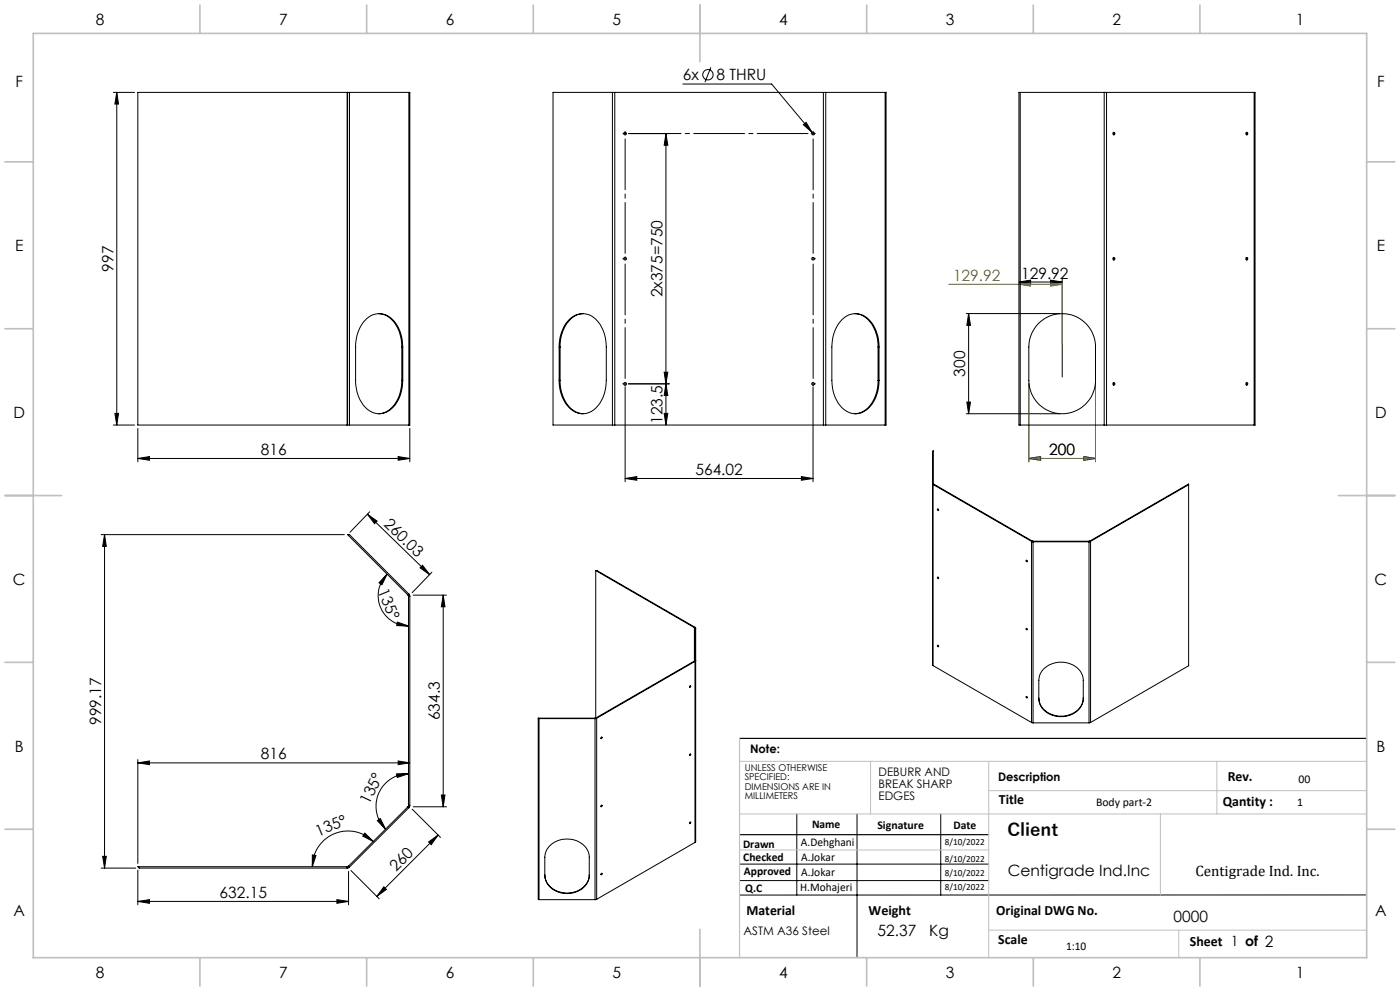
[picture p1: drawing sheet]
<svg xmlns="http://www.w3.org/2000/svg" width="420mm" height="297mm" viewBox="0 0 420 297" stroke-linecap="round" stroke-linejoin="round" font-family="sans-serif">
<g fill="none" stroke="#000" stroke-width=".3">
<path d="M34 27.7h6.4M35 27.7v99.7M35 27.7l.6 3.5h-1.1zM187.5 39.8v.5M204.9 25.2h26.6l12.2 14.5M213.3 20.2l-1.8 4.4M241 37.4l.8-.7 1.9 3zM243.7 39.7l.5 .7M187.3 40h.5M188.5 40h12.3M199.8 40v87.4M199.8 40l.5 3.5h-1.1z"/>
<path d="M289.9 94h28.1M290.6 94v30M290.6 94l.5 3.5h-1zM305.7 84.5l3.5-.5v1.1zM305.7 84.5h13M315.2 84l3.5 .5-3.5 .6zM318.7 83.5v29.5M187.5 116v28.4M188.5 115h12.3M199.2 111.5h1.1l-.5 3.5zM199.8 115l.5 3.5h-1.1zM243.9 116v28.4"/>
<path d="M308.6 115v23.4M328.6 115v23.4M34 127.4h6.4M34.5 123.9h1.1l-.6 3.5zM41.3 137.4l3.5-.6v1.1zM41.3 128.4v10M41.3 137.4h81.6M119.5 136.8l3.4 .6-3.4 .5zM122.9 128.4v10M199.2 123.9h1.1l-.5 3.5zM289.9 124h28.1M290.1 120.5h1l-.5 3.5z"/>
<path d="M308.6 137.4l3.6-.6v1.1zM308.6 137.4h20M325.2 136.8l3.4 .6-3.4 .5zM110.2 154.1l2.9 2.1-.7 .7zM110.2 154.1l18.7 18.1M110.9 153.4l-5.9 6.1M187.5 143.4l3.5-.6v1.1zM187.5 143.4h56.4M240.4 142.8l3.5 .6-3.5 .5zM30.3 160.2h73M31.4 160.2v100M31.4 160.2l.5 3.6h-1.1z"/>
<path d="M116.1 172.1l-1.5 3.2-.9-.6zM116.1 172.1a9.1 9.1 0 0 0-1.9 9.9 9.1 9.1 0 0 0 8.4 5.6M124 178.4h9.9M126.8 169.4l2.1 2.8-2.9-2zM129.6 171.5l-6 6.1M133 178.4l.5 3.5h-1.1zM133 178.4v63.4M119.2 186.4l3.4 1.2-3.6-.1zM41.3 228.6l3.5-.5v1.1zM41.3 227.6v31.2M41.3 228.6h81.6M119 231.9h3.6l-3.4 1.1z"/>
<path d="M119.5 228.1l3.4 .5-3.4 .6zM122.6 231.9a9.7 9.7 0 0 0-9.1 6 9.7 9.7 0 0 0 2.2 10.6M132.4 238.3h1.1l-.5 3.5zM30.8 256.6h1.1l-.5 3.6zM93.7 256.2l1.1 .2-1.1 3.3zM109.5 249.7l2.5 2.5-3.2-1.6zM112 252.2a10.7 10.7 0 0 0-11.7-2.3 10.7 10.7 0 0 0-6.6 9.8M113.2 246l.9-.7 1.6 3.2zM123.6 242.5l8.6 8.5M124 241.8h9.9M128.6 252.3l2.8-2-2 2.8zM131.4 250.3l-18.3 18.3"/>
<path d="M221.9 259h74.7M239 243.9v24.3M257.1 243.9v43.1M282.2 243.9v24.3M30.3 260.2h10.4M41.3 270.2l3.5-.6v1.1zM41.3 260.8v10.4M41.3 270.2h63.3M101.1 269.6l3.5 .6-3.5 .5zM104.6 261.2v10M105.3 260.9l8.5 8.5M115.1 265.8l.8 .8-2.8 2z"/>
<path d="M221.9 263.9h74.7M410 268.2h-188.1"/>
<circle cx="212.4" cy="22.4" r="1.56"/>
</g>
<path d="M243.7 77.5h.5M243.9 77.3v.5M284.6 85.2h34.1M305.7 85.2l3.5-.5v1.1zM315.2 84.7l3.5 .5-3.5 .6zM318.7 84.2v18.8M308.6 115v23.4M328.6 114.8v23.6M308.6 137.4l3.6-.6v1.1zM308.6 137.4h20M325.2 136.8l3.4 .6-3.4 .5z" fill="none" stroke="#808000" stroke-width=".3"/>
<g fill="none" stroke="#000" stroke-width=".3" stroke-dasharray="15.2 1.3 1.3 1.3">
<path d="M187.5 39.5v-.1M243.9 39.5v-.1M187 40h-.1M243.9 40v-.2M243.9 40h-.2M243.9 40v.3M243.9 40h.3M244.4 40h.2M187 77.5h-.1M187.5 77.5v-.2M187.5 77.5h-.2M187.5 77.5v.3"/>
<path d="M187.5 77.5h.3M243.9 77.5v-.2M243.9 77.5h-.2M243.9 77.5v.3M243.9 77.5h.3M244.4 77.5h.2M187 115h-.1M187.5 115v-.2M187.5 115h-.2M187.5 115v.3M187.5 115h.3M187.5 115.5v.2"/>
<path d="M243.9 115v-.2M243.9 115h-.2M243.9 115v.3M243.9 115h.3M243.9 115.5v.2M244.4 115h.2"/>
</g>
<path d="M188 40h55.4" fill="none" stroke="#000" stroke-width=".3" stroke-dasharray="15.2 1.3 1.3 1.3" stroke-dashoffset="-1"/>
<path d="M187.5 77v-36.5M243.9 77v-36.5M187.5 114.5v-36.5M243.9 114.5v-36.5" fill="none" stroke="#000" stroke-width=".3" stroke-dasharray="15.2 1.3 1.3 1.3" stroke-dashoffset="-1.1"/>
<g fill="none" stroke="#808000" stroke-width=".3" stroke-dasharray="15.2 1.3 1.3 1.3">
<path d="M243.9 39.5v-.1M243.4 40h-.1M243.9 40v-.2M243.9 40h-.2M243.9 40v.3M243.9 40h.3M244.4 40h.2M187 77.5h-.1M187.5 77.5v-.2M187.5 77.5h-.2M187.5 77.5v.3M187.5 77.5h.3"/>
<path d="M187.5 77v-.1M244.4 77.5h.2M187 115h-.1M187.5 115v-.2M187.5 115h-.2M187.5 115v.3M187.5 115h.3M187.5 115.5v.2M243.9 115v-.2M243.9 115h-.2M243.9 115v.3M243.9 115h.3"/>
<path d="M243.9 115.5v.2M244.4 115h.2"/>
</g>
<path d="M221.9 221.3h188.1M221.9 250.2h74.7" fill="none" stroke="#000" stroke-width=".35"/>
<g fill="none" stroke="#c0c0c0" stroke-width=".3">
<path d="M122.7 178l.2 .7M221.9 228.2h188.1M261.2 228.2v15.7M296.6 228.2v58.8M296.6 237h113.4M365.1 228.2v15.7M104.8 259.9l-.2 .3h-.5M122.9 241.4v.4l-.2 .3M221.9 243.9h188.1M221.9 254.7h74.7M348.1 243.9v24.3M296.6 278.8h113.4"/>
<path d="M353.6 278.8v8.2"/>
</g>
<path d="M221.9 221.3v65.7" fill="none" stroke="#c0c0c0" stroke-width=".35"/>
<g fill="none" stroke="#c0c0c0" stroke-width=".5">
<path d="M10 10h400v277h-400zM60 1.5v8.5M110 1.5v8.5M160 1.5v8.5M210 1.5v17M260 1.5v8.5M310 1.5v8.5M360 1.5v8.5M1.5 48.5h8.5M410 48.5h8.5M1.5 98.5h8.5M410 98.5h8.5"/>
<path d="M1.5 148.5h17M401.5 148.5h17M1.5 198.5h8.5M410 198.5h8.5M1.5 248.5h8.5M410 248.5h8.5M210 278.5v17M60 287v8.5M110 287v8.5M160 287v8.5M260 287v8.5M310 287v8.5"/>
<path d="M360 287v8.5"/>
</g>
<g fill="#000">
<path d="M35 27.7l.6 3.5h-1.1zM34.5 123.9h1.1l-.6 3.5zM199.8 40l.5 3.5h-1.1zM199.2 111.5h1.1l-.5 3.5zM290.6 94l.5 3.5h-1zM290.1 120.5h1l-.5 3.5z"/>
<path d="M315.2 84l3.5 .5-3.5 .6zM305.7 84.5l3.5-.5v1.1z"/>
<path d="M308.6 137.4l3.6-.6v1.1zM325.2 136.8l3.4 .6-3.4 .5z"/>
<path d="M110.2 154.1l2.9 2.1-.7 .7zM126.8 169.4l2.1 2.8-2.9-2z"/>
<path d="M116.1 172.1l-1.5 3.2-.9-.6zM119.2 186.4l3.4 1.2-3.6-.1z"/>
<path d="M133 178.4l.5 3.5h-1.1zM132.4 238.3h1.1l-.5 3.5z"/>
<path d="M41.3 228.6l3.5-.5v1.1zM119.5 228.1l3.4 .5-3.4 .6zM41.3 137.4l3.5-.6v1.1zM119.5 136.8l3.4 .6-3.4 .5zM187.5 143.4l3.5-.6v1.1zM240.4 142.8l3.5 .6-3.5 .5zM241 37.4l2.7 2.3-1.9-3z"/>
<path d="M119 231.9h3.6l-3.4 1.1zM113.2 246l.9-.7 1.6 3.2z"/>
<path d="M109.5 249.7l2.5 2.5-3.2-1.6zM93.7 256.2l1.1 .2-1.1 3.3z"/>
<path d="M30.8 256.6h1.1l-.5 3.6zM31.4 160.2l.5 3.6h-1.1zM199.2 123.9h1.1l-.5 3.5zM199.8 115l.5 3.5h-1.1z"/>
<path d="M101.1 269.6l3.5 .6-3.5 .5zM41.3 270.2l3.5-.6v1.1z"/>
<path d="M115.1 265.8l.8 .8-2.8 2zM128.6 252.3l2.8-2-2 2.8z"/>
</g>
<g fill="#808000">
<path d="M305.7 85.2l3.5-.5v1.1zM315.2 84.7l3.5 .5-3.5 .6z"/>
<path d="M308.6 137.4l3.6-.6v1.1zM325.2 136.8l3.4 .6-3.4 .5z"/>
</g>
<g fill="none" stroke="#000" stroke-width=".3">
<path d="M104.1 27.7h.2M104.1 27.7v99.7M104.1 27.7h-62.8v99.7h62.8M104.3 27.7h18.4M104.3 27.7v99.7M104.8 27.7v99.7M122.7 27.7h.2v99.7h-.2M122.7 27.7v99.7M183.7 27.7h.7M183.7 27.7h-17.8v99.7h17.8M183.7 27.7v99.7M184.4 27.7h62.6"/>
<path d="M184.4 27.7v99.7M247 27.7h.7M247 27.7v99.7M247.7 27.7h17.8M247.7 27.7v99.7M265.5 27.7h.3v99.7h-.3M265.5 27.7v99.7M306.1 27.7v99.7M331.3 27.7h.7M331.3 27.7h-25.6v99.7h25.6M331.3 27.7v99.7M332 27.7h44.2"/>
<path d="M332 27.7v99.7M334 39.7v.7M373.9 39.7v.7M376.2 27.7h.3v99.7h-.3M376.2 27.7v99.7M334 77.2v.7M373.9 77.2v.7M113.6 94a8 8 0 0 1 6.6 7.1l.3 2.9M174.9 94a7.4 7.4 0 0 0-6.3 6l-.4 1.6-.2 2.4M256.5 94a7.4 7.4 0 0 1 6.3 6l.4 1.6 .2 2.4M311.5 97a10 10 0 0 1 10.9-2.3 10 10 0 0 1 6.2 9.3v10a10 10 0 0 1-10 10 10 10 0 0 1-10-10v-10a10.2 10.2 0 0 1 2.9-7zM120.5 114a10.1 10.1 0 0 1-5.2 9.6l-1.7 .4"/>
<path d="M120.5 114h.3M120.5 104h.3M120.5 104v10M120.8 104a10.1 10.1 0 0 0-5.2-9.7 6.1 6.1 0 0 0-7.5 3.6l-1 2.6-.4 2.3v11.2a10.1 10.1 0 0 0 5.2 9.6 6.1 6.1 0 0 0 7.5-3.6l1.1-3.1 .3-2.9M120.8 104v10M167.7 104a10.2 10.2 0 0 1 5.2-9.7 6.1 6.1 0 0 1 7.5 3.6 12.7 12.7 0 0 1 1.5 6.1v10a10.3 10.3 0 0 1-5.2 9.6 6.1 6.1 0 0 1-7.5-3.6l-1.2-3.1-.3-2.9M167.7 114h.3M167.7 104h.3M167.7 104v10M168 114a10.2 10.2 0 0 0 5.2 9.6l1.7 .4M168 104v10M263.4 114a10.2 10.2 0 0 1-5.2 9.6l-1.7 .4"/>
<path d="M263.4 114h.3M263.4 104h.3M263.4 104v10M263.7 104a10.2 10.2 0 0 0-5.2-9.7 6.1 6.1 0 0 0-7.5 3.6 12.7 12.7 0 0 0-1.4 6.1v10a10.3 10.3 0 0 0 5.2 9.6 6.1 6.1 0 0 0 7.5-3.6l1.1-3.1 .3-2.9M263.7 104v10M334 114.7v.7M373.9 114.7v.7M104.1 127.4h.2M104.3 127.4h18.4M183.7 127.4h.7M184.4 127.4h62.6M247 127.4h.7"/>
<path d="M247.7 127.4h17.8M331.3 127.4h.7M332 127.4h44.2M279.9 145.2v54.3M279.9 145.2l29.6 17M280 145h-.2l.1 .2M280 145v-9.9l-.2 .2v64l.1 .2M280 145l.1 .1M280.1 145.1l-.2 .1M280.1 145.1l29.5 17M281.4 152.6l.2 .3M356.6 145.3l-29.4 16.9"/>
<path d="M122.4 178.3l.2 .4M122.6 178.7v62.7M122.6 178.7h.3M122.7 178l.2 .7M122.7 178l-.3 .3M122.7 178l-17.9-17.8h-.5l18.1 18.1M122.9 178.7v62.7M178.7 171v44.2M178.7 171l29.6 17.1M178.7 171h.4l29.4 17M281.2 173h.3l.1 .4zM281.4 173l.2 .3"/>
<path d="M308 167.9l.2 .3M309.5 162.2h17.7M309.5 162.2v54.3M309.6 162.1l.3 .1M309.6 162.1l-.1 .1M309.9 162.2v54.4M309.9 162.2h16.8M326.7 162.2v54.4M327 162.1l-.3 .1M327 162.1l.2 .1M327 162.1l29.6-17v54.4l-29.4 17M327.2 162.2v54.3"/>
<path d="M208.3 188.1l.1 .2M208.3 198.1l-29.5 17.1M208.3 198.1l.2 .1M208.3 188.1v10M208.4 197.9h.3l-.2 .3M208.4 197.9l-.1 .2M208.4 188.3v9.6M208.4 188.3h.3M208.5 188l.2 .3M208.5 198.2l-29.5 17.1M208.5 198.2v54.3M208.5 188l-.2 .1"/>
<path d="M208.7 188.3v64l-.2 .2M279.9 199.5l29.6 17M281.4 193.4l.2 .3M307.8 188.3h.2a.24 .24 0 0 1 .2 .4 .24 .24 0 0 1-.4 .1 .24 .24 0 0 1 0-.4zM308 188.3l.2 .4M161.5 215.2l.2 .2M161.5 215.2h17M161.5 215.2v54.3l.2 .1M161.7 215.4v54.2M178.5 215.2v54.4M178.8 215.2h-.3M178.8 215.2l.2 .1"/>
<path d="M179 215.3l-17.3 .1M179 215.3v54.2M206.9 205.7l.3-.1-.2 .4zM207 205.6l-.1 .3M307.8 208.7h.1a.24 .24 0 0 1 .4 .2 .24 .24 0 0 1-.3 .3 .24 .24 0 0 1-.2-.3zM308 208.7l.2 .4M309.5 216.5l.4 .1M309.9 216.6h16.8M311.6 209.2a6.5 6.5 0 0 0 8.5 5.3 5.8 5.8 0 0 0 4.9-5.3M313.3 200.3a7.4 7.4 0 0 1 11.3 1.7l.4 1.6v5.7a6.5 6.5 0 0 1-8.5 5.3 5.8 5.8 0 0 1-4.9-5.3l.1-6.4 .7-1.5zM327.2 216.5l-.5 .1M180.4 220.9h.2v.3l-.3 .2z"/>
<path d="M180.4 220.9l-.1 .4M207 226l-.1 .3M104.1 259.7v.5M104.1 259.7h-62.8l.5 .5h62.3M104.6 259.6l-.5 .1M104.6 259.6l.2 .3M104.8 259.9l-.7 .3M122.4 241.8l-17.8 17.8M122.4 241.8l.3 .3M122.6 241.4l-.2 .4M122.6 241.4h.3M122.7 242.1l-17.9 17.8"/>
<path d="M122.9 241.4l-.2 .7M165.1 253.4a7.3 7.3 0 0 1 11.4 1.9l.3 1.3v5.8a6.3 6.3 0 0 1-7.7 5.3 6 6 0 0 1-5.7-5.3l.1-6.5 .5-1.2zM180.4 241.3l-.1 .3M207 246.4l-.1 .3M208.5 252.5l-29.5 17M161.7 269.6h16.8M163.4 262.2a6.5 6.5 0 0 0 8.5 5.2 5.8 5.8 0 0 0 4.9-5.2M179 269.5l-.5 .1M180.4 261.8l.3 .1-.3 .3zM180.4 261.8l-.1 .3"/>
<circle cx="187.5" cy="40" r=".4"/>
<circle cx="243.9" cy="40" r=".4"/>
<circle cx="334.1" cy="40" r=".36"/>
<circle cx="374" cy="40" r=".36"/>
<circle cx="187.5" cy="77.5" r=".4"/>
<circle cx="243.9" cy="77.5" r=".4"/>
<circle cx="334.1" cy="77.5" r=".36"/>
<circle cx="374" cy="77.5" r=".36"/>
<circle cx="187.5" cy="115" r=".4"/>
<circle cx="243.9" cy="115" r=".4"/>
<circle cx="334.1" cy="115" r=".36"/>
<circle cx="374" cy="115" r=".36"/>
<circle cx="281.4" cy="152.7" r=".23"/>
<circle cx="308" cy="168.1" r=".23"/>
<circle cx="281.4" cy="193.5" r=".23"/>
<circle cx="207.1" cy="226.3" r=".23"/>
<circle cx="180.5" cy="241.6" r=".23"/>
<circle cx="207.1" cy="246.7" r=".23"/>
</g>
<text font-size="5.3" x="302.2" y="250.7">Client</text>
<g font-size="4.7">
<text x="28.7" y="7.6">8</text>
<text x="83.7" y="7.6">7</text>
<text x="133.7" y="7.6">6</text>
<text x="183.7" y="7.6">5</text>
<text x="233.7" y="7.6">4</text>
<text x="283.7" y="7.6">3</text>
<text x="333.7" y="7.6">2</text>
<text x="388.7" y="7.6">1</text>
<text x="4.6" y="26.1">F</text>
<text x="204.9" y="24.1">6x</text>
<text x="215" y="24.1">8 THRU</text>
<text x="413.1" y="26.1">F</text>
<text x="4.5" y="75.3">E</text>
<text x="413" y="75.3">E</text>
<text x="34" y="81.4" transform="rotate(-90 34 81.4)">997</text>
<text x="306.3" y="83.5">129.92</text>
<text x="198.8" y="89.1" transform="rotate(-90 198.8 89.1)">2x375=750</text>
<text x="289.6" y="112.9" transform="rotate(-90 289.6 112.9)">300</text>
<text x="4" y="125.3">D</text>
<text x="412.5" y="125.3">D</text>
<text x="198.8" y="127" transform="rotate(-90 198.8 127)">123.5</text>
<text x="78.3" y="136.4">816</text>
<text x="208.6" y="142.4">564.02</text>
<text x="115" y="157.3" transform="rotate(44 115 157.3)">260.03</text>
<text x="3.9" y="175.3">C</text>
<text x="113.3" y="177.1" transform="rotate(67 113.3 177.1)">135°</text>
<text x="412.4" y="175.3">C</text>
<text x="132" y="215.9" transform="rotate(-90 132 215.9)">634.3</text>
<text x="30.4" y="217.3" transform="rotate(-90 30.4 217.3)">999.17</text>
<text x="4.4" y="225.3">B</text>
<text x="78.3" y="227.6">816</text>
<text x="412.9" y="225.3">B</text>
<text x="110.8" y="241.3" transform="rotate(-65 110.8 241.3)">135°</text>
<text x="95.5" y="250.8" transform="rotate(-23 95.5 250.8)">135°</text>
<text x="118.8" y="261.5" transform="rotate(-45 118.8 261.5)">260</text>
<text x="302.3" y="262.6">Centigrade Ind.Inc</text>
<text x="65.9" y="269.1">632.15</text>
<text x="4" y="274.6">A</text>
<text x="412.5" y="274.6">A</text>
<text x="263.3" y="280.5">52.37</text>
<text x="278.8" y="280.5">Kg</text>
<text x="352.1" y="276.4">0000</text>
<text x="28.7" y="293.1">8</text>
<text x="83.7" y="293.1">7</text>
<text x="133.7" y="293.1">6</text>
<text x="183.7" y="293.1">5</text>
<text x="233.7" y="293.1">4</text>
<text x="283.7" y="293.1">3</text>
<text x="333.7" y="293.1">2</text>
<text x="388.7" y="293.1">1</text>
</g>
<g font-size="4.7" fill="#808000">
<text x="285.9" y="84.2">129.92</text>
<text x="314.8" y="136.4">200</text>
</g>
<text font-size="4.5" x="358.6" y="262.6">Centigrade Ind. Inc.</text>
<g font-size="4.2">
<text x="368.3" y="234.1">Rev.</text>
<text x="299.7" y="240.9">Title</text>
<text x="366.8" y="241.6">Qantity :</text>
<text x="223.9" y="274.2">Material</text>
<text x="260.6" y="274.2">Weight</text>
<text x="298.9" y="274.2">Original DWG No.</text>
<text x="299.5" y="282.8">Scale</text>
<text x="357" y="283.6">Sheet 1 of 2</text>
</g>
<g font-size="3.5">
<text x="225" y="225.7">Note:</text>
<text x="263.6" y="232.6">DEBURR AND</text>
<text x="263.6" y="236.1">BREAK SHARP</text>
<text x="263.6" y="239.7">EDGES</text>
<text x="299.4" y="234.1">Description</text>
<text x="389.6" y="234.7">00</text>
<text x="328.8" y="241.6">Body part-2</text>
<text x="389.2" y="241.6">1</text>
<text x="243.6" y="248.1">Name</text>
<text x="263.2" y="248.5">Signature</text>
<text x="286" y="248.5">Date</text>
<text x="222.9" y="254">Drawn</text>
<text x="240.3" y="253.6">A.Dehghani</text>
<text x="240.4" y="257.9">A.Jokar</text>
<text x="223" y="258.1">Checked</text>
<text x="223.2" y="262.1">Approved</text>
<text x="240.4" y="262.4">A.Jokar</text>
<text x="223.6" y="267.4">Q.C</text>
<text x="240.1" y="267.1">H.Mohajeri</text>
<text x="223.1" y="280.2">ASTM A36 Steel</text>
<text x="319.8" y="284.6">1:10</text>
</g>
<g font-size="2.8">
<text x="223.4" y="231">UNLESS OTHERWISE</text>
<text x="223.4" y="233.8">SPECIFIED:</text>
<text x="223.4" y="236.7">DIMENSIONS ARE IN</text>
<text x="223.4" y="239.5">MILLIMETERS</text>
<text x="283.5" y="253.2">8/10/2022</text>
<text x="283.5" y="258.4">8/10/2022</text>
<text x="283.5" y="262.7">8/10/2022</text>
<text x="283.5" y="266.6">8/10/2022</text>
</g>
</svg>
